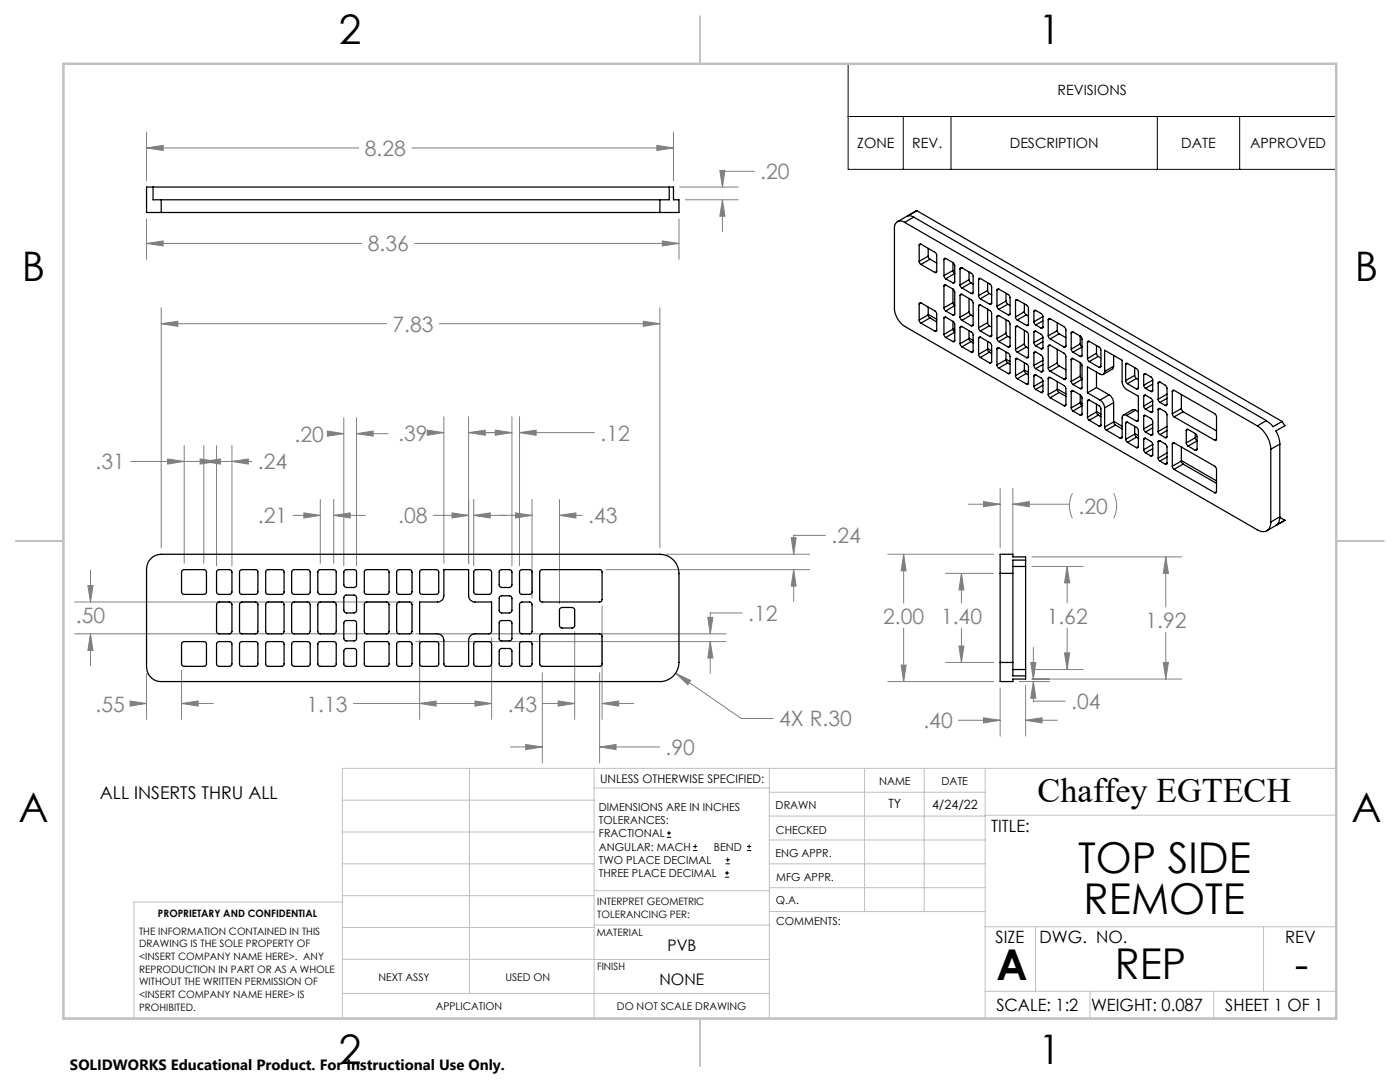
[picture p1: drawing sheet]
<svg xmlns="http://www.w3.org/2000/svg" width="279mm" height="216mm" viewBox="0 0 279 216" stroke-linecap="round" stroke-linejoin="round" font-family="sans-serif">
<g fill="none" stroke="#000" stroke-width=".2">
<path d="M169.3 12.7h97.4v21.1h-97.4zM169.3 23.2h97.4M180.3 23.2v10.6M189.8 23.2v10.6M231 23.2v10.6M247.4 23.2v10.6M133.1 167.1h.8M133.1 166.2h.8M133.5 165.8v.9M138.3 169.7h.8M138.3 168.9h.8M138.7 168.5v.8"/>
<path d="M144.7 175h.8M144.7 174.2h.8M144.8 172.4h.9M144.8 171.6h.9M145.1 173.8v.8M145.2 171.1v.9M149.1 169.7h.8M149.1 168.9h.8M149.5 168.5v.8"/>
</g>
<g fill="none" stroke="#808080" stroke-width=".2">
<path d="M29.2 29.5l3.4-.5v1zM29.2 26.4v9.7M29.2 29.5h42.4M82.2 29.5h52.2M131.1 29l3.3 .5-3.3 .5zM134.4 26.4v9.7M135.7 37.3h11.7M136.8 39.9h10.6M143.7 34h1l-.5 3.3zM144.2 39.9l.5 3.2h-1zM144.2 39.9v6.3M150.5 34.2h-6.3v3.1"/>
<path d="M29.2 48.6l3.4-.5v1zM29.2 43.7v8.1M29.2 48.6h43M82.8 48.6h52.7M132.2 48.1l3.3 .5-3.3 .5zM135.5 43.7v8.1M32.2 64.6l3.3-.5v1zM32.2 61.4v47.9M32.2 64.6h44.9M87.7 64.6h44M128.4 64.1l3.3 .5-3.3 .5zM131.7 61.4v47.9"/>
<path d="M26.1 92.1h10.7M33.4 91.6l3.4 .5-3.4 .5zM36.8 88.9v23.5M36.9 92.1h13.4M39.9 91.6l3.3 .5-3.3 .5zM40.7 92.1l3.3-.5v1zM40.7 88.9v23.5M43.2 88.9v24M46.3 92.1l3.3-.5v1zM46.3 88.9v24M63.9 99.7v12.7M65.3 86l3.3 .5-3.3 .5z"/>
<path d="M65.8 86.5h2.8M66.6 99.7v12.7M68.6 83.4v29.5M71.2 86.5l3.3-.5v1zM71.2 83.4v29.5M71.2 86.5h6.3M85.3 85.8l3.3 .5-3.3 .6zM86.5 86.3h2.1M88.6 83.1v29.3M93.5 86.3l3.3-.5v1.1zM93.5 83.1v29.3M93.5 86.3h8.7"/>
<path d="M94.5 99.7v13.2M98.8 85.8l3.4 .5-3.4 .6zM102.2 83.1v29.8M103.7 86.3l3.3-.5v1.1zM103.7 86.3h14.9M103.7 83.1v29.8M106.2 99.7v19.7M111.7 99.7v20.8M199.6 97.4v11.9M202.1 97.4v13.1M214 98.4a5.5 5.5 0 0 0 0 5M222.2 98.4a5.5 5.5 0 0 1 0 5"/>
<path d="M17.5 116.8h1.1l-.5 3.3zM18.1 113.8v6.3M58.5 102.8h5.4M60.6 102.3l3.3 .5-3.3 .6zM66.6 102.8l3.3-.5v1.1zM66.6 102.8h6.4M86.5 102.8h7M90.2 102.3l3.3 .5-3.3 .6zM94.5 102.8l3.3-.5v1.1zM94.5 102.8h11.7M102.9 102.3l3.3 .5-3.3 .6zM111.7 102.8l3.2-.5v1.1z"/>
<path d="M111.7 102.8h4.5M120.9 113.7h40.7M133 110.6h28.6M157.9 107.3h1l-.5 3.3zM158.4 113.7l.5 3.2h-1zM158.4 113.7v6.3M164.7 106.8h-6.3v3.8M177.2 110.6h21.1M180.3 110.6l.5 3.3h-1zM180.3 110.6v9.7M188.7 114.4h9.6M191.9 114.4l.5 3.3h-1z"/>
<path d="M191.9 114.4v5.9M193.3 100.6h6.3M196.3 100.1l3.3 .5-3.3 .5zM202.1 100.6l3.3-.5v1zM202.1 100.6h11.3M206 113h10.1M206 111.1h29.8M213 113l.5 3.3h-1.1zM213 113v7.3M232.7 111.1l.5 3.3h-1zM232.7 111.1v10M14.9 120.1h67.6"/>
<path d="M14.9 126.5h67.6M18.1 126.5l.5 3.3h-1.1zM18.1 126.5v6.3M26 139.9l3.2 .5-3.2 .5zM29.2 134.4v9.1M36.2 133.7v9.8M83 126.5h61.9M83 128h61.9M83.7 127.7v15.8M94.8 139.9l3.3 .5-3.3 .5zM98.1 127.2v16.3M108.2 134.2v18"/>
<path d="M111.4 139.9l3.3 .5-3.3 .5zM114.7 126v17.5M119.7 134.2v18M120.2 120.9v22.6M134.8 134.3l3 1.5-.5 .8zM134.8 134.3l13.2 9.1h6.3M141.3 123.2h1l-.6 3.3zM141.7 128l.6 3.3h-1zM141.7 128v6.4M148.1 122.3h-6.4v4.2M177.2 136h21.1M179.8 132.7h1l-.5 3.3z"/>
<path d="M180.3 125.3v10.7M188.7 132.2h9.6M191.4 128.9h1l-.5 3.3zM191.9 125.3v6.9M199.6 137.3v9.6M203.4 136h6M204.7 136.8v10.1M205.7 132.2h1l-.5 3.3zM206 133.6h10.1M206 135.5h29.8M206.2 136l.5 3.3h-1zM206.2 136v3.9h6.4"/>
<path d="M206.2 129.2v6.3M212.4 130.3h1.1l-.5 3.3zM213 125.3v8.3M232.2 132.2h1l-.5 3.3zM232.7 126.2v9.3M26.1 140.4h3.1M36.2 140.4l3.3-.5v1zM36.2 140.4h6.4M70.5 140.4h27.6M83.7 140.4l3.3-.5v1zM101.9 149h6.3M104.9 148.6l3.3 .4-3.3 .6z"/>
<path d="M108.3 140.4h6.4M119.7 149l3.2-.4v1zM119.7 149h11.9M120.2 140.4l3.3-.5v1zM120.2 140.4h6.3M191.3 143.7h8.3M196.3 143.2l3.3 .5-3.3 .6zM204.7 143.7l3.3-.5v1.1zM204.7 143.7h6.3"/>
</g>
<g fill="none" stroke="#c0c0c0" stroke-width=".2">
<path d="M68.3 159.7h50.3M93.7 153.3v44.9M118.6 153.3v49.9M118.6 157.2h34.9M153.5 153.3v49.9M153.5 158.1h43.1M172.5 153.3v28.6M184.4 153.3v28.6M196.6 153.3v49.9M266.7 153.3h-198.4v49.9M68.3 178.7h50.3M68.3 172.4h50.3"/>
<path d="M68.3 166h50.3M68.3 180h-41.6v23.2M118.6 177.7h35M153.5 167.6h43.1M153.5 162.8h43.1M153.5 172.4h43.1M153.5 177.1h43.1M196.6 162.7h70.1M68.3 198.2h85.2M68.3 191.4l85.2 .1M68.3 185.1h50.3M118.6 184.6h35"/>
<path d="M153.6 181.9h43M196.6 197.8h70.1M196.6 184.9h70.1M206.7 184.9v12.9M217.5 197.8v5.4M242.2 197.8v5.4M252.2 184.9v12.9"/>
</g>
<path d="M139.7 3.2v9.5M3.1 107.9h9.6M266.7 107.9h9.5M139.7 203.2v9.6" fill="none" stroke="#c0c0c0" stroke-width=".25"/>
<path d="M12.7 12.7h254v190.5h-254z" fill="none" stroke="#c0c0c0" stroke-width=".5"/>
<path d="M104.9 148.6l3.3 .4-3.3 .6zM119.7 149l3.2-.4v1zM39.9 91.6l3.3 .5-3.3 .5zM46.3 92.1l3.3-.5v1zM33.4 91.6l3.4 .5-3.4 .5zM40.7 92.1l3.3-.5v1zM71.2 86.5l3.3-.5v1zM65.3 86l3.3 .5-3.3 .5zM60.6 102.3l3.3 .5-3.3 .6zM66.6 102.8l3.3-.5v1.1zM111.4 139.9l3.3 .5-3.3 .5zM120.2 140.4l3.3-.5v1zM83.7 140.4l3.3-.5v1zM94.8 139.9l3.3 .5-3.3 .5zM93.5 86.3l3.3-.5v1.1zM85.3 85.8l3.3 .5-3.3 .6zM17.5 116.8h1.1l-.5 3.3zM18.1 126.5l.5 3.3h-1.1zM103.7 86.3l3.3-.5v1.1zM98.8 85.8l3.4 .5-3.4 .6zM94.5 102.8l3.3-.5v1.1zM90.2 102.3l3.3 .5-3.3 .6zM158.4 113.7l.5 3.2h-1zM157.9 107.3h1l-.5 3.3zM141.7 128l.6 3.3h-1zM141.3 123.2h1l-.6 3.3zM128.4 64.1l3.3 .5-3.3 .5zM32.2 64.6l3.3-.5v1zM134.8 134.3l2.5 2.3 .5-.8zM111.7 102.8l3.2-.5v1.1zM102.9 102.3l3.3 .5-3.3 .6zM36.2 140.4l3.3-.5v1zM26 139.9l3.2 .5-3.2 .5zM132.2 48.1l3.3 .5-3.3 .5zM29.2 48.6l3.4-.5v1zM29.2 29.5l3.4-.5v1zM131.1 29l3.3 .5-3.3 .5zM144.2 39.9l.5 3.2h-1zM143.7 34h1l-.5 3.3zM204.7 143.7l3.3-.5v1.1zM196.3 143.2l3.3 .5-3.3 .6zM202.1 100.6l3.3-.5v1zM196.3 100.1l3.3 .5-3.3 .5zM212.4 130.3h1.1l-.5 3.3zM213 113l.5 3.3h-1.1zM232.2 132.2h1l-.5 3.3zM232.7 111.1l.5 3.3h-1zM180.3 110.6l.5 3.3h-1zM179.8 132.7h1l-.5 3.3zM191.9 114.4l.5 3.3h-1zM191.4 128.9h1l-.5 3.3zM206.2 136l.5 3.3h-1zM205.7 132.2h1l-.5 3.3z" fill="#808080"/>
<g fill="none" stroke="#000" stroke-width=".25">
<path d="M30.6 37.3h-1.4v5.1h3M30.6 37.3v2.6h1.6M30.6 37.3h103M32.2 39.9v2.5M32.2 39.9h99.5M131.7 39.9v2.5M133.6 37.3h.8v2.6h1.1v2.5h-3.8M133.6 37.3v2.6h-1.9M32.2 42.4h99.5M180.6 44.4a1.25 1.25 0 0 0-1.5-.2 1.25 1.25 0 0 0-.6 1.3v16a4.6 4.6 0 0 0 2.1 3.6l70.3 40.6a1.64 1.64 0 0 0 1.9 .2 1.64 1.64 0 0 0 .8-1.7M180.6 44.4l70.3 40.6M182.4 43.3l-1.8 1.1"/>
<path d="M182.4 43.3l70.3 40.6M183 42.1l-3.9 2.1M183 42.1l-1.8 1h.6l.6 .2M183 42.1l72.9 42M183.4 52.1l.4 .7M183.4 48.9v3.2M183.8 48.7l3 1.8 .1 .4v3.3M183.8 48.7a.21 .21 0 0 0-.3 0 .21 .21 0 0 0-.1 .2M183.8 52.8l2.8 1.6M183.8 48.7l-.4 .2M185.2 51.1l.4 .6M185.2 51.1l-1.8 1"/>
<path d="M185.2 49.6v1.5M185.6 51.7l1.3 .8M185.6 51.7l-1.8 1.1M186.9 54.2a.21 .21 0 0 1-.1 .2 .21 .21 0 0 1-.2 0M186.9 54.2l-.3 .2M188.4 55l.3 .6M188.4 51.8v3.2M188.4 57.1v4.3M188.7 51.6a.21 .21 0 0 0-.2-.1 .21 .21 0 0 0-.1 .3M188.7 56.9a.21 .21 0 0 0-.2-.1 .21 .21 0 0 0-.1 .3M188.7 55.6l1.5 .8M188.7 51.6l1.5 .8"/>
<path d="M188.7 56.9l1.5 .8M188.7 51.6l-.3 .2M188.7 56.9l-.3 .2M190.2 52.4l.3 .6v3.2M190.2 57.7l.3 .5v4.5M190.2 54l.3 .6-1.8 1M190.2 54l-1.8 1M190.2 52.4v1.6M190.2 57.7v2.7M190.5 56.2a.21 .21 0 0 1-.1 .3 .21 .21 0 0 1-.2-.1M190.5 56.2l-.3 .2M191.6 56.9l.1 .3 .3 .3"/>
<path d="M191.6 53.7v3.2M191.6 58.9v4.4M192 58.7l1.9 1.2 .3 .4v4.5M192 58.7a.23 .23 0 0 0-.3 0 .23 .23 0 0 0-.1 .2M192 53.4l1.9 1.2 .3 .4v3.3M192 53.4a.23 .23 0 0 0-.3 0 .23 .23 0 0 0-.1 .3M192 57.5l1.9 1.1M192 53.4l-.4 .3M192 58.7l-.4 .2M193.4 55.8l.4 .6M193.4 55.8l-1.8 1.1M193.4 54.3v1.5"/>
<path d="M193.4 59.5v2.8M193.8 56.4l.4 .3M193.8 56.4l-1.8 1.1M194.2 58.3a.21 .21 0 0 1-.1 .3 .21 .21 0 0 1-.2 0M194.2 58.3l-.3 .3M195.3 59l.4 .6M195.3 55.8v3.2M195.7 55.6l1.9 1.1 .2 .3 .1 3.5M195.7 55.6a.21 .21 0 0 0-.3-.1 .21 .21 0 0 0-.1 .3M195.7 59.6l1.8 1.1M195.7 55.6l-.4 .2M197.1 58l.3 .6"/>
<path d="M197.1 58l-1.8 1M197.1 56.4v1.6M197.4 58.6l-1.7 1M197.4 58.6l.5 .2M199 57.9v3.2M199.3 57.7l2.1 1.2 .2 .4v3.3M199.3 57.7h-.2l-.1 .2M199.3 57.7l-.3 .2M200.8 58.5v1.6M203 59.8l1.9 1.1 .3 .4v3.4M203 59.8h-.2l-.1 .2M203 59.8l-.3 .2"/>
<path d="M183.4 63.9l.4 .6M183.4 60.6v3.3M183.8 60.4l3 1.8 .1 .4v3.3M183.8 60.4h-.2l-.2 .2M183.8 64.5l2.8 1.6M183.8 60.4l-.4 .2M185.2 62.8l.4 .6M185.2 62.7l1.7 1M185.2 61.3v1.5M185.2 62.8l-1.8 1.1M185.6 63.4l-1.8 1.1M185.6 63.4l1.3 .8"/>
<path d="M186.9 65.9l-.1 .2h-.2M186.9 65.9l-.3 .2M188.4 61.4l.3 .7M188.4 66.7l.3 .6M188.4 63.5v3.2M188.7 63.3a.21 .21 0 0 0-.2 0 .21 .21 0 0 0-.1 .2M188.7 63.3l1.5 .8M188.7 62.1l1.5 .8M188.7 67.3l1.5 .9M188.7 63.3l-.3 .2M190.2 64.1l.3 .6v3.2M190.2 60.4l.3 .6-1.8 1.1"/>
<path d="M190.2 65.7l.3 .6-1.8 1M190.2 65.6l.3 .2M190.2 64.1v1.6M190.2 60.4l-1.8 1M190.2 65.7l-1.8 1M190.5 62.7a.21 .21 0 0 1-.1 .2 .21 .21 0 0 1-.2 0M190.5 67.9a.21 .21 0 0 1-.1 .3 .21 .21 0 0 1-.2 0M190.5 62.7l-.3 .2M190.5 67.9l-.3 .3M191.6 68.6l.4 .6M191.6 63.3l.4 .6M191.6 65.4v3.2"/>
<path d="M192 65.2l1.9 1.1 .3 .3v3.5M192 65.2a.23 .23 0 0 0-.3-.1 .23 .23 0 0 0-.1 .3M192 69.2l1.9 1.1M192 63.9l1.9 1.1M192 65.2l-.4 .2M193.4 62.3l.1 .3 .3 .3M193.4 67.6l.1 .3 .3 .3M193.4 67.5l.8 .4M193.4 66v1.6M193.4 62.3l-1.8 1M193.4 67.6l-1.8 1M193.8 62.9l-1.8 1"/>
<path d="M193.8 62.9l.4 .2M193.8 68.2l-1.8 1M193.8 68.2l.4 .2M194.2 70.1l-.1 .2h-.2M194.2 64.8l-.1 .3-.2-.1M194.2 64.8l-.3 .2M194.2 70.1l-.3 .2M195.3 70.7l.4 .6M195.3 65.4l.4 .6M195.3 61.1v4.3M195.3 67.5v3.2M195.7 67.3l1.9 1.1 .2 .3 .1 3.5"/>
<path d="M195.7 67.3l-.3-.1-.1 .3M195.7 60.9l2.1 1.3 .1 4.7M195.7 60.9a.21 .21 0 0 0-.3-.1 .21 .21 0 0 0-.1 .3M195.7 66l1.8 1.1M195.7 71.3l1.8 1.1M195.7 60.9l-.4 .2M195.7 67.3l-.4 .2M197.1 64.4l.3 .6M197.1 69.7l.3 .6M197.1 69.6l.8 .4M197.1 61.7v2.7M197.1 68.1v1.6"/>
<path d="M197.1 64.4l-1.8 1M197.1 69.7l-1.8 1M197.4 65l-1.7 1M197.4 65l.5 .3M197.4 70.3l-1.7 1M197.4 70.3l.5 .3M197.9 60.5l-.1 .2h-.3M197.9 72.2l-.1 .2h-.3M197.9 66.9a.23 .23 0 0 1-.1 .3 .23 .23 0 0 1-.3-.1M197.9 60.5l-.4 .2M197.9 66.9l-.4 .2M197.9 72.2l-.4 .2"/>
<path d="M199 61.1l.3 .6M199 72.8l.3 .6M199 67.6l.3 .6M199 63.2v4.4M199 69.6v3.2M199.3 69.4l1.9 1.1 .3 .3 .1 3.5M199.3 69.4h-.2l-.1 .2M199.3 63l2 1.1 .3 .5v4.4M199.3 63h-.2l-.1 .2M199.3 61.7l1.9 1.1M199.3 73.4l1.9 1.1M199.3 68.2l1.9 1.1"/>
<path d="M199.3 63l-.3 .2M199.3 69.4l-.3 .2M200.8 60.1l.3 .6M200.8 66.5l.3 .6M200.8 71.8l.3 .6M200.8 71.7l.8 .4M200.8 60.1l-1.8 1M200.8 63.8v2.7M200.8 70.2v1.6M200.8 66.5l-1.8 1.1M200.8 71.8l-1.8 1M201.1 72.4l-1.8 1"/>
<path d="M201.1 60.7l-1.8 1M201.1 60.7l.5 .3M201.1 67.1l-1.8 1.1M201.1 67.1l.5 .3M201.1 72.4l.5 .3M201.6 62.6a.21 .21 0 0 1-.1 .3 .21 .21 0 0 1-.3-.1M201.6 74.3a.21 .21 0 0 1-.1 .3 .21 .21 0 0 1-.3-.1M201.6 69a.21 .21 0 0 1-.1 .3 .21 .21 0 0 1-.3 0M201.6 62.6l-.4 .2M201.6 69l-.4 .3M201.6 74.3l-.4 .2M202.7 75l.3 .6"/>
<path d="M202.7 69.7l.3 .6M202.7 63.3l.3 .6M202.7 60v3.3M202.7 65.3v4.4M202.7 71.8v3.2M203 71.5l2 1.2 .2 .4v3.3M203 71.5a.21 .21 0 0 0-.2 0 .21 .21 0 0 0-.1 .3M203 65.1l1.9 1.1 .3 .3v4.7M203 65.1h-.2l-.1 .2M203 75.6l1.9 1.1M203 70.3l1.9 1.1M203 63.9l1.9 1"/>
<path d="M203 65.1l-.3 .2M203 71.5l-.3 .3M204.4 62.2l.4 .6M204.4 68.6l.4 .7M204.4 73.9l.4 .6M204.4 73.8l.8 .5M204.4 62.2l-1.7 1.1M204.4 60.6v1.6M204.4 65.9v2.7M204.4 72.4v1.5M204.4 68.6l-1.7 1.1M204.4 73.9l-1.7 1.1"/>
<path d="M204.8 69.3l-1.8 1M204.8 62.8l-1.8 1.1M204.8 62.8l.4 .3M204.8 69.3l.4 .2M204.8 74.5l-1.8 1.1M204.8 74.5l.4 .3M205.2 76.4a.21 .21 0 0 1 0 .3 .21 .21 0 0 1-.3 0M205.2 71.2a.21 .21 0 0 1 0 .2 .21 .21 0 0 1-.3 0M205.2 64.7a.21 .21 0 0 1 0 .3 .21 .21 0 0 1-.3-.1M205.2 64.7l-.3 .2M205.2 71.2l-.3 .2M205.2 76.4l-.3 .3"/>
<path d="M206.3 64.2l.4 .6M206.3 68.4l.4 .6M206.3 72.9l.4 .7M206.3 77.1l.4 .6M206.3 62.2v2M206.3 66.3v2.1M206.3 70.4v2.5M206.3 75v2.1M206.7 61.9l1.1 .6 .3 .7M206.7 61.9a.21 .21 0 0 0-.3 0 .21 .21 0 0 0-.1 .3M206.7 66.1l1.2 .6 .2 .6M206.7 66.1l-.2-.1-.2 .3"/>
<path d="M206.7 70.2l1.2 .7 .2 .4v2.7M206.7 70.2a.21 .21 0 0 0-.3 0 .21 .21 0 0 0-.1 .2M206.7 74.8l1.2 .7 .2 .6M206.7 74.8h-.2l-.2 .2M206.7 64.8l1.1 .7M206.7 69l1.1 .6M206.7 73.6l1.1 .6M206.7 77.7l1.1 .6M206.7 61.9l-.4 .3M206.7 66.1l-.4 .2M206.7 70.2l-.4 .2M206.7 74.8l-.4 .2"/>
<path d="M208.1 65.3l-.1 .2h-.2M208.1 69.4a.21 .21 0 0 1-.1 .2 .21 .21 0 0 1-.2 0M208.1 74l-.1 .2h-.2M208.1 78.1a.21 .21 0 0 1-.1 .2 .21 .21 0 0 1-.2 0M208.1 63.2v2.1M208.1 67.3v2.1M208.1 76.1v2M208.1 63.2l-1.8 1M208.1 67.3l-1.8 1.1M208.1 71.9l-1.8 1M208.1 76.1l-1.8 1M208.1 65.3l-.3 .2"/>
<path d="M208.1 64l-1.4 .8M208.1 69.4l-.3 .2M208.1 68.2l-1.4 .8M208.1 74l-.3 .2M208.1 72.7l-1.4 .9M208.1 78.1l-.3 .2M208.1 76.9l-1.4 .8M209.2 73.4l.4 .7M209.2 67l.1 .4 .3 .2M209.2 78.7l.4 .7M209.2 63.8v3.2M209.2 69.1v4.3"/>
<path d="M209.2 75.5v3.2M209.6 68.9l2.8 1.6 .3 .3v4.7M209.6 68.9a.23 .23 0 0 0-.3 0 .23 .23 0 0 0-.1 .2M209.6 63.6l2.8 1.6 .2 .3 .1 3.5M209.6 63.6a.23 .23 0 0 0-.3 0 .23 .23 0 0 0-.1 .2M209.6 75.3l3 1.9 .1 3.6M209.6 75.3a.23 .23 0 0 0-.3 0 .23 .23 0 0 0-.1 .2M209.6 74.1l2.8 1.6M209.6 67.6l2.8 1.7M209.6 79.4l2.8 1.6M209.6 63.6l-.4 .2M209.6 68.9l-.4 .2"/>
<path d="M209.6 75.3l-.4 .2M211 66l.4 .6M211 72.4l.1 .4 .3 .2M211 77.7l.1 .4 .3 .2M211 77.6l1.7 1M211 66l-1.8 1M211 64.4v1.6M211 69.7v2.7M211 76.2v1.5M211 72.4l-1.8 1M211 77.7l-1.8 1M211.4 78.3l1.3 .8"/>
<path d="M211.4 73l1.3 .8M211.4 66.6l-1.8 1M211.4 66.6l1.3 .8M211.4 73l-1.8 1.1M211.4 78.3l-1.8 1.1M212.7 75.5a.21 .21 0 0 1-.1 .2 .21 .21 0 0 1-.2 0M212.7 69a.21 .21 0 0 1-.1 .3 .21 .21 0 0 1-.2 0M212.7 69l-.3 .3M212.7 75.5l-.3 .2M213.8 69.7l.3 .6M213.8 76.1l.3 .6M213.8 66.5v3.2"/>
<path d="M213.8 71.8v4.3M213.8 78.2v3.2M214.1 78a.21 .21 0 0 0-.2-.1 .21 .21 0 0 0-.1 .3M214.1 66.3a.21 .21 0 0 0-.2-.1 .21 .21 0 0 0-.1 .3M214.1 71.5a.21 .21 0 0 0-.2 0 .21 .21 0 0 0-.1 .3M214.1 78l1.5 .8M214.1 70.3l1.5 .8M214.1 66.3l1.5 .8M214.1 76.7l1.5 .8M214.1 71.5l1.5 .9M214.1 66.3l-.3 .2M214.1 71.5l-.3 .3"/>
<path d="M214.1 78l-.3 .2M215.6 78.8l.3 .4v3.4M215.6 67.1l.3 .4v3.4M215.6 72.4l.3 .4v4.5M215.6 68.6l.3 .7-1.8 1M215.6 75.1l.3 .6-1.8 1M215.6 68.6l-1.8 1.1M215.6 67.1v1.5M215.6 72.4v2.7M215.6 78.8v1.6M215.6 75.1l-1.8 1M215.9 70.9a.21 .21 0 0 1-.1 .2 .21 .21 0 0 1-.2 0"/>
<path d="M215.9 77.3a.21 .21 0 0 1-.1 .3 .21 .21 0 0 1-.2-.1M215.9 70.9l-.3 .2M215.9 77.3l-.3 .2M217 71.5l.4 .6M217 68.3v3.2M217 78.4l2.5 1.4M217.4 68.1l2 1.2 .3 .3v3.5M217.4 68.1a.21 .21 0 0 0-.3 0 .21 .21 0 0 0-.1 .2M217.4 79.8l2 1.2 .3 .3v3.5M217.4 79.8a.21 .21 0 0 0-.3 0 .21 .21 0 0 0-.1 .2M217.4 72.1l2 1.2M217.4 68.1l-.4 .2"/>
<path d="M217.4 79.8l-.4 .2M218.8 70.5l.4 .6M218.8 70.5l-1.8 1M218.8 68.9v1.6M218.8 74.2v3.1M218.8 77.3l-1.8 1.1M218.8 77.3l2.5 1.5M219.2 71.1l-1.8 1M219.2 71.1l.5 .3M219.5 79.8l.8 .9 .2 .7M219.7 73.1l-.1 .2h-.2M219.7 73.1l-.3 .2"/>
<path d="M220.5 74.1v-4.2l3.4 2v4.4a1.97 1.97 0 0 0 .9 1.4l2.4 1.4v4.7M220.5 74.1a.56 .56 0 0 1-.3 .6 .56 .56 0 0 1-.7-.1l-2.5-1.4v5.2M221.3 78.8l.2 .1a2.05 2.05 0 0 1 .8 1.5M221.3 78.8l-1.8 1M222.3 73.1l-.2 .5-1.9 1.1M222.3 73.1l-1.8 1M222.3 70.9v2.2M224.6 76l.4 .6M224.6 72.7v3.3M225 72.5l1.9 1.1 .2 .3 .1 3.5M225 72.5h-.2l-.2 .2M225 76.6l1.8 1"/>
<path d="M225 72.5l-.4 .2M226.4 74.9l.4 .6M226.4 74.9l-1.8 1.1M226.4 73.3v1.6M226.8 75.5l-1.8 1.1M226.8 75.5l.4 .2M227.2 77.4l-.1 .2h-.3M227.2 77.4l-.4 .2M228.2 76.9l.4 .6M228.2 74.8v2.1M228.2 79.1v1.9M228.6 78.8l1.3 .9 .1 2.4"/>
<path d="M228.6 78.8h-.2l-.2 .3M228.6 74.6l1.2 .6 .2 .6M228.6 74.6h-.2l-.2 .2M228.6 77.5l1.1 .6M228.6 74.6l-.4 .2M228.6 78.8l-.4 .3M230 77.9a.21 .21 0 0 1 0 .2 .21 .21 0 0 1-.3 0M230 75.8v2.1M230 75.8l-1.8 1.1M230 77.9l-.3 .2M230 76.7l-1.4 .8M230 80l-1.8 1"/>
<path d="M231.1 79.7l.1 .2 .3 .4M231.1 76.4v3.3M231.5 76.2l1.1 .7 .3 .4v3.4M231.5 76.2h-.2l-.2 .2M231.5 76.2l-.4 .2M232.9 78.6l-1.8 1.1M232.9 79.5l-1.4 .8M234 78.1v4.5M234.3 77.9l8.3 4.8 .2 .4v4.5M234.3 77.9a.21 .21 0 0 0-.2 0 .21 .21 0 0 0-.1 .2M234.3 77.9l-.3 .2M235.8 78.7v2.8"/>
<path d="M212.7 80.8a.21 .21 0 0 1-.1 .2 .21 .21 0 0 1-.2 0M212.7 80.8l-.3 .2M213.8 81.4l.3 .6M214.1 82l1.5 .8M215.6 80.4l.3 .6-1.8 1M215.6 80.3l.3 .2M215.6 80.4l-1.8 1M215.9 82.6a.21 .21 0 0 1-.1 .3 .21 .21 0 0 1-.2-.1M215.9 82.6l-.3 .2M217 83.3l.4 .6M217 80v3.3M217.4 83.9l2 1.1"/>
<path d="M218.8 82.2l.4 .6M218.8 82.1l.9 .5M218.8 80.6v1.6M218.8 82.2l-1.8 1.1M219.2 82.8l-1.8 1.1M219.2 82.8l.5 .3M219.7 84.8a.21 .21 0 0 1-.1 .2 .21 .21 0 0 1-.2 0M219.7 84.8l-.3 .2M220.5 85.2l.3 .6M220.5 81.4v3.8M220.8 85.8l2.8 1.7M222.3 84.2v.3l.3 .3"/>
<path d="M222.3 84.1l1.6 1M222.3 80.4v3.8M222.3 80.4l-1.8 1M222.3 84.2l-1.8 1M222.6 84.8l1.3 .8M222.6 84.8l-1.8 1M223.9 87.2a.21 .21 0 0 1-.1 .3 .21 .21 0 0 1-.2 0M223.9 87.2l-.3 .3M224.6 87.7l.4 .6M224.6 84.5v3.2M224.8 82.9a.53 .53 0 0 0-.6-.1 .53 .53 0 0 0-.3 .6v3.8M224.8 82.9l2 1.1"/>
<path d="M225 84.2l1.8 1.1 .3 .3 .1 3.5M225 84.2a.21 .21 0 0 0-.3 0 .21 .21 0 0 0-.1 .3M225 88.3l1.8 1M225 84.2l-.4 .3M226.4 86.6l.4 .6M226.4 86.5l.8 .4M226.4 85.1v1.5M226.4 86.6l-1.8 1.1M226.6 81.8h-.6l-1.8 1M226.6 81.8l-1.8 1.1M226.6 81.8l.6 .4M226.8 87.2l-1.8 1.1"/>
<path d="M226.8 87.2l.4 .3M227.2 89.1a.23 .23 0 0 1-.1 .3 .23 .23 0 0 1-.3-.1M227.2 83.8a.23 .23 0 0 1-.1 .3 .23 .23 0 0 1-.3-.1M227.2 83.8l-.4 .2M227.2 89.1l-.4 .2M228.2 89.7l.4 .6M228.2 85.6l.4 .6M228.2 81l.4 .6M228.2 83.1v2.5M228.2 87.7v2M228.6 87.5l1.2 .6 .2 .6M228.6 87.5a.21 .21 0 0 0-.3-.1 .21 .21 0 0 0-.1 .3"/>
<path d="M228.6 82.9l1.2 .7 .2 .4v2.6M228.6 82.9h-.2l-.2 .2M228.6 90.3l1.1 .7M228.6 86.2l1.1 .6M228.6 81.6l1.1 .7M228.6 82.9l-.4 .2M228.6 87.5l-.4 .2M230 90.8a.21 .21 0 0 1 0 .2 .21 .21 0 0 1-.3 0M230 86.6a.21 .21 0 0 1 0 .2 .21 .21 0 0 1-.3 0M230 82.1a.21 .21 0 0 1 0 .2 .21 .21 0 0 1-.3 0M230 88.7v2.1M230 84.6l-1.8 1"/>
<path d="M230 88.7l-1.8 1M230 82.1l-.3 .2M230 80.8l-1.4 .8M230 86.6l-.3 .2M230 85.4l-1.4 .8M230 90.8l-.3 .2M230 89.5l-1.4 .8M231.1 91.4l.4 .6M231.1 86.1l.4 .6M231.1 81.7v4.4M231.1 88.2v3.2M231.5 88l1.1 .6 .3 .4v3.4"/>
<path d="M231.5 88l-.2-.1-.2 .3M231.5 81.5l1.1 .7 .3 .4v4.5M231.5 81.5h-.2l-.2 .2M231.5 80.3l1.1 .6M231.5 92l1.1 .6M231.5 86.7l1.1 .6M231.5 81.5l-.4 .2M231.5 88l-.4 .2M232.9 80.7a.21 .21 0 0 1-.1 .2 .21 .21 0 0 1-.2 0M232.9 92.4l-.1 .2h-.2M232.9 87.1l-.1 .2h-.2M232.9 80.7l-.3 .2"/>
<path d="M232.9 85.1l-1.8 1M232.9 87.1l-.3 .2M232.9 85.9l-1.4 .8M232.9 90.4l-1.8 1M232.9 92.4l-.3 .2M232.9 91.2l-1.4 .8M234 93l.3 .7M234 82.6l.3 .6M234 88.6v4.4M234.3 88.4l8.3 4.7 .2 .5v4.5M234.3 88.4a.21 .21 0 0 0-.2-.1 .21 .21 0 0 0-.1 .3M234.3 93.7l8.1 4.6"/>
<path d="M234.3 83.2l8.1 4.6M234.3 88.4l-.3 .2M235.8 81.5l.3 .7M235.8 92l.3 .6M235.8 91.9l7 4.1M235.8 81.5l-1.8 1.1M235.8 89.2v2.8M235.8 92l-1.8 1M236.1 82.2l-1.8 1M236.1 82.2l6.7 3.8M236.1 92.6l-1.8 1.1M236.1 92.6l6.7 3.8"/>
<path d="M236.7 88.4l.4 .6M236.7 85.9v2.5M237.1 85.7a.21 .21 0 0 0-.3 0 .21 .21 0 0 0-.1 .2M237.1 89l1.4 .9M237.1 85.7l1.4 .8M237.1 85.7l-.4 .2M238.5 86.5l.4 .6v2.5M238.5 87.3l.4 .7-1.8 1M238.5 87.3l-1.8 1.1M238.5 86.5v.8M238.9 89.6l-.1 .3h-.3M238.9 89.6l-.4 .3"/>
<path d="M242.8 98.1a.21 .21 0 0 1-.1 .2 .21 .21 0 0 1-.3 0M242.8 87.6a.21 .21 0 0 1-.1 .3 .21 .21 0 0 1-.3-.1M242.8 87.6l-.4 .2M242.8 98.1l-.4 .2M250.9 85a5.9 5.9 0 0 1 2.7 4.6M252.7 83.9l1.4 1.2 1.8-1M252.7 83.9l-1.8 1.1M253.6 89.6v14.6M255.4 88.6l-1.8 1M255.4 88.6v14.5M255.9 84.1l.5 .8-1.8 1.1 .6 1.2 .2 1.4M30.1 111.5a2.93 2.93 0 0 1 2.1-.9h99.5a3.9 3.9 0 0 1 3.8 3.8v17.8a3.8 3.8 0 0 1-3.8 3.8h-99.5a2.95 2.95 0 0 1-3-2.9v-19.6a2.93 2.93 0 0 1 .9-2z"/>
<path d="M36.3 113.9l.4-.2h4a.49 .49 0 0 1 .5 .5v3.9a.49 .49 0 0 1-.5 .5h-4l-.4-.2-.1-.3zM43.3 113.9l.3-.2h2.2a.49 .49 0 0 1 .5 .5v3.9a.49 .49 0 0 1-.5 .5h-2.2l-.3-.3-.1-4.1zM47.9 113.8l.3-.1h2.9l.3 .2 .1 4.3-.2 .3-3.1 .1-.3-.2-.1-4.3zM53.2 113.8l.2-.1h2.9l.3 .2 .1 4.3-.2 .3-3.1 .1-.3-.2-.1-4.3zM58.3 113.8l.3-.1h2.9l.3 .2 .1 .3-.1 4.2-.3 .2h-2.8a.49 .49 0 0 1-.5-.5v-4zM63.6 113.7h3.1l.3 .2 .1 4.3-.2 .3-3.1 .1-.3-.2-.1-4.3zM68.7 119l.3-.3h1.8l.3 .3 .1 2.9-.3 .3-1.8 .1-.4-.3zM68.8 113.8l.2-.1h1.8l.3 .2 .1 2.9-.3 .3-1.8 .1-.4-.3-.1-2.7zM72.8 113.9l.3-.2h4.3l.2 .4v4.3l-.4 .2-4.3-.1-.2-.3zM79.3 113.8l.3-.1h2.2l.3 .2 .1 .3-.1 4.2-.3 .2h-2.1a.49 .49 0 0 1-.5-.5v-4zM83.8 113.9l.3-.2h2.9a.49 .49 0 0 1 .6 .5v3.9a.49 .49 0 0 1-.6 .5h-2.9l-.3-.2zM88.6 113.7h4.9v5.2a1.26 1.26 0 0 0 1.3 1.2h3.3v5.9l-.1 .3-.3 .2h-2.9a1.33 1.33 0 0 0-1.3 1.2v4.8l-.4 .5h-4.1l-.3-.2-.1-5.1a1.33 1.33 0 0 0-1.3-1.2h-3.6v-6.4h3.6a1.26 1.26 0 0 0 1.3-1.2z"/>
<path d="M94.6 113.9l.3-.2h2.8l.3 .2 .1 4.2-.2 .4-3 .1-.3-.2zM99.7 119.1l.3-.2h1.6a.49 .49 0 0 1 .6 .5v2.4a.54 .54 0 0 1-.6 .5h-1.5l-.4-.2zM99.7 113.9l.3-.2h1.6a.49 .49 0 0 1 .6 .5v2.5a.54 .54 0 0 1-.6 .5h-1.5l-.4-.2zM103.8 113.9l.3-.2h1.7l.4 .4v4.1l-.2 .3-1.9 .1-.3-.2zM107.8 113.8l.3-.1h11.7l.4 .4v5.6l-.3 .4h-11.7a.49 .49 0 0 1-.5-.5v-5.5zM199.6 114.4h2.5M199.6 114.4v17.8M202.1 114.4v17.8M202.1 113h2.6M204.7 111.8v-.7h-2.6v-.5h-2.5v3.8M204.7 111.8h-2.6v2.6M204.7 111.8v1.2"/>
<path d="M204.7 113v20.6M255.4 103.1a1.96 1.96 0 0 1-.8 1.7l1.8-1M255.4 103.1l-1.8 1.1M255.4 103.2l1 .6M256.4 103.8l-3.6 2.1M36.3 128.2l.4-.2h4a.49 .49 0 0 1 .5 .5v4a.49 .49 0 0 1-.5 .5h-4l-.4-.2-.1-.3zM43.3 120.4l.4-.3h2.1a.54 .54 0 0 1 .5 .6v5.3a.49 .49 0 0 1-.5 .5h-2.2l-.3-.3zM43.3 128.2l.3-.2h2.2a.49 .49 0 0 1 .5 .5v4a.49 .49 0 0 1-.5 .5h-2.2l-.3-.4-.1-4.1zM47.9 128.2l.3-.2h2.9l.3 .2 .1 4.3-.2 .4-3.1 .1-.3-.2zM47.9 120.3l.4-.2h2.7l.4 .3 .1 5.7-.2 .3-3.1 .1-.3-.2-.1-5.8zM53.1 128.2l.3-.2h2.9l.3 .2 .1 4.3-.2 .4-3.1 .1-.3-.2zM53.2 120.2l3-.1 .4 .3 .1 5.7-.2 .3-3.1 .1-.3-.2-.1-5.8z"/>
<path d="M58.3 128.2l.3-.2h2.9l.3 .2 .1 .3-.1 4.3-.3 .2h-2.8a.49 .49 0 0 1-.5-.5v-4.1zM58.3 120.3l.4-.2h2.7l.3 .1 .2 .5v5.3l-.1 .3-.3 .2h-2.8a.49 .49 0 0 1-.5-.5v-5.5zM63.5 128.2l.3-.2h2.9l.3 .2 .1 4.3-.2 .4-3.1 .1-.3-.2zM63.6 120.2l3-.1 .4 .3 .1 5.7-.2 .3-3.1 .1-.3-.2-.1-5.8zM68.7 124l.3-.2h1.8l.3 .2 .1 3.5-.3 .3-1.9 .1-.3-.3-.1-3.3zM68.8 129.5l.2-.1h1.7a.49 .49 0 0 1 .5 .5l-.1 2.9-.3 .2h-1.8l-.3-.2-.1-.3v-2.6zM72.8 120.4l.4-.3h4l.4 .3v5.7l-.2 .3-4.3 .1-.3-.2zM72.8 128.2l.3-.2 4.3 .1 .2 .3v4.4l-.4 .2-4.3-.1-.2-.4zM79.3 128.2l.3-.2h2.2l.3 .2 .1 .3-.1 4.3-.3 .2h-2.1a.49 .49 0 0 1-.5-.5v-4.1zM79.3 120.3l.4-.2h2l.4 .3 .1 .3v5.3l-.1 .3-.3 .2h-2.1a.49 .49 0 0 1-.5-.5v-5.5zM83.8 128.2l.3-.2h2.9a.49 .49 0 0 1 .6 .5v4a.49 .49 0 0 1-.6 .5h-2.9l-.3-.2zM94.6 128.2l.3-.2h2.8l.3 .2 .1 4.3-.2 .4-3 .1-.3-.2z"/>
<path d="M99.7 124l.3-.2h1.6a.49 .49 0 0 1 .6 .5v3.1a.49 .49 0 0 1-.6 .5h-1.6l-.3-.2zM99.8 129.5l.2-.1h1.6a.49 .49 0 0 1 .6 .5v2.6a.49 .49 0 0 1-.6 .5h-1.6l-.3-.2-.1-3zM103.8 128.2l.3-.2h1.7l.4 .3v4.2l-.2 .4-1.9 .1-.3-.2zM103.8 120.4l.4-.3h1.5l.5 .3v5.7l-.2 .3-1.9 .1-.4-.4zM107.8 126.6l.4-.1h11.5l.2 .1 .3 .3v5.6l-.3 .4-11.7 .1a.49 .49 0 0 1-.5-.5v-5.6zM111.8 121.4l.3-.2h2.1l.4 .3 .1 3.3a.49 .49 0 0 1-.5 .5h-2.1a.49 .49 0 0 1-.4-.5v-3.2zM199.6 132.2v3.8h2.5v-.5h2.6v-.6M199.6 132.2h2.5M202.1 132.2v2.7h2.6M202.1 133.6h2.6M204.7 133.6v1.3"/>
</g>
<g font-size="8.5">
<text x="215.1" y="174.2">TOP SIDE</text>
<text x="216.2" y="182.3">REMOTE</text>
<text x="198.9" y="195.5">A</text>
<text x="222.5" y="195.4">REP</text>
<text x="258.4" y="195.4">-</text>
</g>
<g font-size="8.1">
<text x="67.6" y="8.9">2</text>
<text x="207.3" y="8.9">1</text>
<text x="4.4" y="56.2">B</text>
<text x="270.4" y="56.2">B</text>
<text x="3.7" y="164.1">A</text>
<text x="269.7" y="164.1">A</text>
<text x="67.6" y="212.4">2</text>
<text x="207.3" y="212.4">1</text>
</g>
<text font-size="6.9" x="207.1" y="160.1">Chaffey EGTECH</text>
<g font-size="4.2" fill="#808080">
<text x="72.8" y="31.1">8.28</text>
<text x="151.7" y="35.8">.20</text>
<text x="73.4" y="50.2">8.36</text>
<text x="78.3" y="66.2">7.83</text>
<text x="58.8" y="88.1">.20</text>
<text x="79.5" y="87.9">.39</text>
<text x="119.9" y="87.9">.12</text>
<text x="19.1" y="93.7">.31</text>
<text x="51.5" y="93.7">.24</text>
<text x="51.5" y="104.4">.21</text>
<text x="79.5" y="104.4">.08</text>
<text x="117.4" y="104.4">.43</text>
<text x="215.2" y="102.5">.20</text>
<text x="165.9" y="108.4">.24</text>
<text x="15.1" y="124.3">.50</text>
<text x="149.3" y="123.9">.12</text>
<text x="176.3" y="124.4">2.00</text>
<text x="187.8" y="124.4">1.40</text>
<text x="208.9" y="124.4">1.62</text>
<text x="228.6" y="125.2">1.92</text>
<text x="19.1" y="142">.55</text>
<text x="61.2" y="142">1.13</text>
<text x="101.3" y="142">.43</text>
<text x="213.8" y="141.5">.04</text>
<text x="155.5" y="144.9">4X R.30</text>
<text x="184.3" y="145.3">.40</text>
<text x="132.8" y="150.6">.90</text>
</g>
<text font-size="3.5" x="19.9" y="159.4">ALL INSERTS THRU ALL</text>
<g font-size="3.4">
<text x="197.8" y="166">TITLE:</text>
<text x="198.7" y="188.1">SIZE</text>
<text x="207.5" y="188.1">DWG. NO.</text>
<text x="256.5" y="188.2">REV</text>
<text x="198.8" y="201.7">SCALE: 1:2</text>
<text x="217.7" y="201.8">WEIGHT: 0.087</text>
<text x="244.5" y="201.7">SHEET 1 OF 1</text>
</g>
<g font-size="3.2">
<text x="133.2" y="189.8">PVB</text>
<text x="131.6" y="196.6">NONE</text>
</g>
<text font-size="3" x="14" y="213.5">SOLIDWORKS Educational Product. For Instructional Use Only.</text>
<g font-size="2.8">
<text x="211.1" y="19">REVISIONS</text>
<text x="171.1" y="29.6">ZONE</text>
<text x="182.1" y="29.6">REV.</text>
<text x="201.5" y="29.6">DESCRIPTION</text>
<text x="235.8" y="29.6">DATE</text>
<text x="249.5" y="29.6">APPROVED</text>
</g>
<g font-size="2.5">
<text x="177.3" y="161.3">TY</text>
<text x="186" y="161.4">4/24/22</text>
</g>
<text font-size="2.4" x="119.8" y="156.2">UNLESS OTHERWISE SPECIFIED:</text>
<g font-size="2.2">
<text x="119.5" y="161.8">DIMENSIONS ARE IN INCHES</text>
<text x="154.8" y="161.4">DRAWN</text>
<text x="175.4" y="156.6">NAME</text>
<text x="187.9" y="156.7">DATE</text>
<text x="119.5" y="164.4">TOLERANCES:</text>
<text x="119.5" y="167.1">FRACTIONAL</text>
<text x="154.9" y="166.3">CHECKED</text>
<text x="119.5" y="169.7">ANGULAR: MACH</text>
<text x="119.5" y="172.4">TWO PLACE DECIMAL</text>
<text x="142.5" y="169.7">BEND</text>
<text x="154.8" y="171">ENG APPR.</text>
<text x="119.5" y="175">THREE PLACE DECIMAL</text>
<text x="154.9" y="175.7">MFG APPR.</text>
<text x="154.9" y="180.4">Q.A.</text>
<text x="154.9" y="184.6">COMMENTS:</text>
</g>
<g font-size="2.1">
<text x="75.5" y="195.7">NEXT ASSY</text>
<text x="100.9" y="195.7">USED ON</text>
<text x="86.9" y="201.5">APPLICATION</text>
<text x="123.1" y="201.6">DO NOT SCALE DRAWING</text>
</g>
<g font-size="2">
<text x="31.5" y="182.9">PROPRIETARY AND CONFIDENTIAL</text>
<text x="119.2" y="180.6">INTERPRET GEOMETRIC</text>
<text x="119.2" y="183.1">TOLERANCING PER:</text>
<text x="27.8" y="186.5">THE INFORMATION CONTAINED IN THIS</text>
<text x="27.8" y="189">DRAWING IS THE SOLE PROPERTY OF</text>
<text x="27.8" y="191.6">&lt;INSERT COMPANY NAME HERE&gt;. ANY</text>
<text x="119.1" y="186.7">MATERIAL</text>
<text x="27.8" y="194.1">REPRODUCTION IN PART OR AS A WHOLE</text>
<text x="27.8" y="196.6">WITHOUT THE WRITTEN PERMISSION OF</text>
<text x="119.1" y="193.5">FINISH</text>
<text x="27.8" y="199.1">&lt;INSERT COMPANY NAME HERE&gt; IS</text>
<text x="27.8" y="201.7">PROHIBITED.</text>
</g>
</svg>
